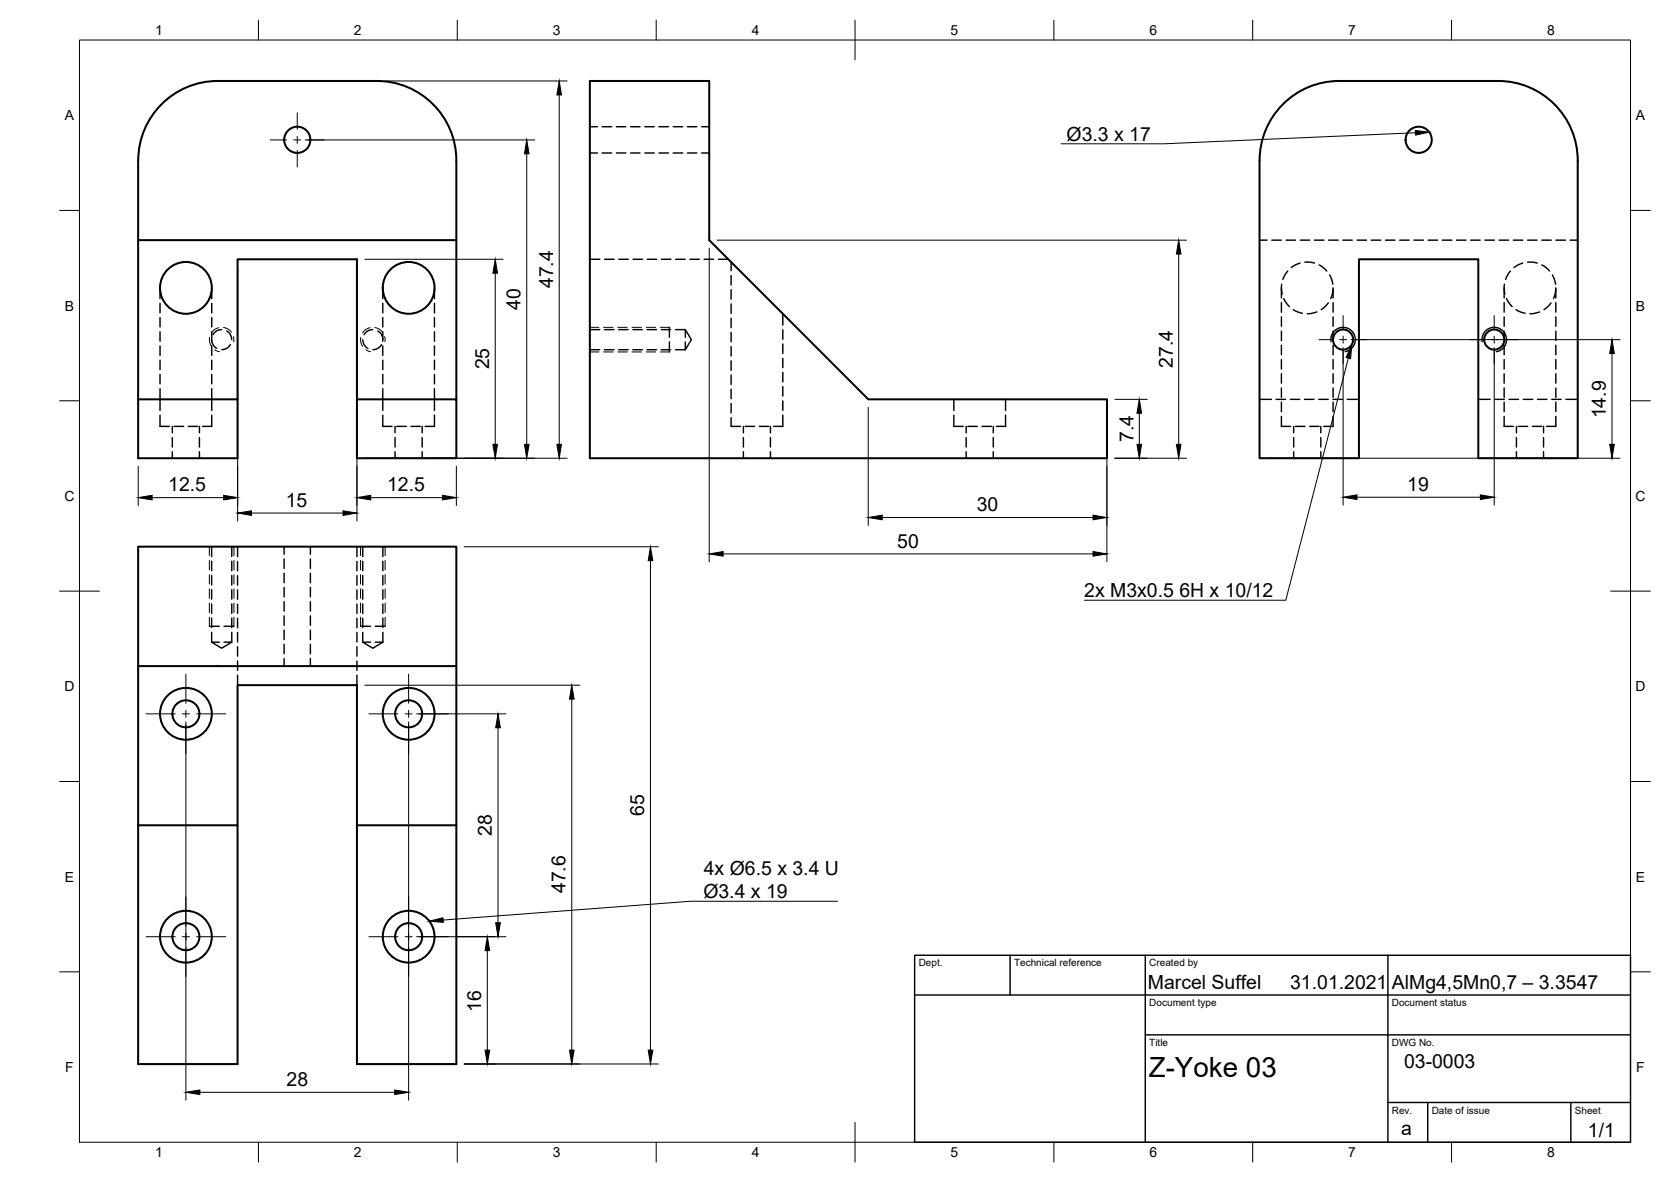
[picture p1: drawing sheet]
<svg xmlns="http://www.w3.org/2000/svg" width="420mm" height="297mm" viewBox="0 0 420 297" stroke-linecap="round" stroke-linejoin="round" font-family="sans-serif">
<!-- layer: Sichtbar -->
<g fill="none" stroke="#000" stroke-width=".51">
<path d="M40.6 26.2a19.9 19.9 0 0 1 14.1-5.9h40.1a20 20 0 0 1 19.9 20v20.1h-80l.1-20.1a19.9 19.9 0 0 1 5.8-14.1zM148.3 20.3h30v40.1l40 40h60v14.8h-130zM322.6 26.2a19.9 19.9 0 0 1 14.1-5.9h40a20 20 0 0 1 20 20.1v74.8h-25v-50h-30v50h-25v-74.9a19.9 19.9 0 0 1 5.9-14.1zM34.7 60.4v40M114.7 60.4v40M59.7 100.4h-25v14.8h25v-50h30v50h25v-14.8h-25M34.7 137.4h80v30h-80zM34.7 167.4v40M114.7 167.4v40h-25M59.7 207.4h-25v60h25v-95.2h30v95.2h25v-60"/>
<circle cx="74.8" cy="35.1" r="3.3"/>
<circle cx="356.7" cy="35.1" r="3.3"/>
<circle cx="46.7" cy="72.3" r="6.5"/>
<circle cx="102.8" cy="72.3" r="6.5"/>
<circle cx="337.7" cy="85.3" r="2.53"/>
<circle cx="375.7" cy="85.3" r="2.53"/>
<circle cx="46.7" cy="179.4" r="3.4"/>
<circle cx="46.7" cy="179.4" r="6.5"/>
<circle cx="102.8" cy="179.4" r="3.4"/>
<circle cx="102.8" cy="179.4" r="6.5"/>
<circle cx="46.7" cy="235.4" r="3.4"/>
<circle cx="46.7" cy="235.4" r="6.5"/>
<circle cx="102.8" cy="235.4" r="3.4"/>
<circle cx="102.8" cy="235.4" r="6.5"/>
</g>
<!-- layer: Verdeckt -->
<g fill="none" stroke="#000" stroke-width=".36">
<path d="M148.3 31.8h1.9M148.3 38.4h1.9M151.4 31.8h2.4M151.4 38.4h2.4M155 31.8h2.4M155 38.4h2.4M158.6 31.8h2.3M158.6 38.4h2.3M162.1 31.8h2.4M162.1 38.4h2.4M165.7 31.8h2.4M165.7 38.4h2.4"/>
<path d="M169.3 31.8h2.4M169.3 38.4h2.4M172.8 31.8h2.4M172.8 38.4h2.4M176.4 31.8h1.9M176.4 38.4h1.9M40.2 72.4v2.6M40.2 76.2v2.4M40.2 79.8v2.4M53.2 72.4v2.6M53.2 76.2v2.4M53.2 79.8v2.4"/>
<path d="M96.2 72.4v2.6M96.2 76.2v2.4M96.2 79.8v2.4M109.2 72.4v2.6M109.2 76.2v2.4M109.2 79.8v2.4M148.3 65.2h2.5M152 65.2h2.4M155.6 65.2h2.4M159.2 65.2h2.3M162.8 65.2h2.3M166.3 65.2h2.4"/>
<path d="M169.9 65.2h2.4M173.5 65.2h2.3M177 65.2h2.4M180.6 65.2h2.5M183.8 65.9v2.1M183.8 69.2v2.4M183.8 72.8v2.4M183.8 76.4v2.4M183.8 80v2.3M196.8 78.9v2.8M316.7 60.4h1.9M319.8 60.4h2.4"/>
<path d="M322.2 72.4v2.5M322.2 76.1v2.4M322.2 79.6v2.4M322.3 71.4l-.1 1.3 .2 1.2M322.8 75l1.4 2.1M323.4 60.4h2.3M323.8 68.1l-1.2 2.1M325.2 77.8l2.3 .9M326.9 66.1l-2.2 1.1M326.9 60.4h2.4M328.1 65.9l2.4 .2M330.5 60.4h2.4"/>
<path d="M331.1 78.4l-2.4 .5M331.7 66.6l1 .6 .9 .9M334 76.1l-1.8 1.7M334.1 60.4h2.4M334.3 69.1l.8 2.3M335.2 72.7l-.6 2.3M335.2 72.4v2.5M335.2 76.1v2.4M335.2 79.6v2.4M337.7 60.4h2.3M341.2 60.4h2.4M344.8 60.4h2.4"/>
<path d="M348.4 60.4h2.4M351.9 60.4h2.4M355.5 60.4h2.4M359.1 60.4h2.4M362.6 60.4h2.4M366.2 60.4h2.4M369.8 60.4h2.4M373.4 60.4h2.4M376.9 60.4h2.4M378.2 72.4v2.5M378.2 76.1v2.4M378.2 79.6v2.4"/>
<path d="M378.3 71.4l-.1 1.3 .2 1.2M378.8 75l1.4 2.1M379.8 68.1l-1.2 2.1M380.5 60.4h2.4M381.2 77.8l2.3 .9M382.9 66.1l-2.2 1.1M384.1 65.9l2.4 .2M384.1 60.4h2.4M387.1 78.4l-2.4 .5M387.7 60.4h2.3M387.7 66.6l1 .6 .9 .9M390 76.1l-1.8 1.7"/>
<path d="M390.3 69.1l.8 2.3M391.2 72.7l-.6 2.3M391.2 72.4v2.5M391.2 76.1v2.4M391.2 79.6v2.4M391.2 60.4h2.4M394.8 60.4h1.9M40.2 83.4v2.4M40.2 86.9v2.4M40.2 90.5v2.4M40.2 94.1v2.4M40.2 97.7v5.5"/>
<path d="M53.2 85.4l.3 1.1 1 1M53.2 83.4v2.4M53.2 86.9v2.4M53.2 90.5v2.4M53.2 94.1v2.4M53.2 97.7v5.5M55.7 82.8l-1.4 .4-.7 .9M57 83.2l.9 .9 .4 1.3M57.9 86.6l-1 1-1.1 .3M91.2 85.4l.3 1.1 1 1M93.7 82.8l-1.3 .4-.9 .9M95 83.2l.9 .9 .4 1.3"/>
<path d="M95.9 86.6l-1 1-1.2 .3M96.2 83.4v2.4M96.2 86.9v2.4M96.2 90.5v2.4M96.2 94.1v2.4M96.2 97.7v5.5M109.2 83.4v2.4M109.2 86.9v2.4M109.2 90.5v2.4M109.2 94.1v2.4M109.2 97.7v5.5M148.3 82.8h2.5"/>
<path d="M148.3 87.9h2.5M152 82.8h2.4M152 87.9h2.4M155.6 82.8h2.3M155.6 87.9h2.3M159.1 82.8h2.4M159.1 87.9h2.4M162.7 82.8h2.4M162.7 87.9h2.4M166.3 82.8h2.4M166.3 87.9h2.4M168.3 82.3v2.5"/>
<path d="M168.3 85.9v2.5M169.8 82.8h2.5M169.8 87.9h2.5M172.3 82.8v2M172.3 85.9v2M172.3 82.8l1.5 2.6-1.5 2.5M183.8 83.5v2.4M183.8 87.1v2.4M183.8 90.7v2.4M183.8 94.2v2.4M183.8 97.8v2.4M196.8 82.9v2.4"/>
<path d="M196.8 86.5v2.3M196.8 90v2.4M196.8 93.6v2.4M196.8 97.2v2.4M322.2 83.2v2.4M322.2 86.8v2.4M322.2 90.3v2.4M322.2 93.9v2.4M322.2 97.5v2.4M335.2 83.2v2.4M335.2 86.8v2.4M335.2 90.3v2.4"/>
<path d="M335.2 93.9v2.4M335.2 97.5v2.4M378.2 83.2v2.4M378.2 86.8v2.4M378.2 90.3v2.4M378.2 93.9v2.4M378.2 97.5v2.4M391.2 83.2v2.4M391.2 86.8v2.4M391.2 90.3v2.4M391.2 93.9v2.4M391.2 97.5v2.4"/>
<path d="M40.2 104.3v2.9h2.4M43.3 107.2v1.6M43.3 110v2.3M43.3 113.5v1.7M43.8 107.2h2.3M47.3 107.2h2.4M50.1 107.2v1.6M50.1 110v2.3M50.1 113.5v1.7M53.2 104.3v2.9h-2.3M96.2 104.3v2.9h2.4M99.3 107.2v1.6"/>
<path d="M99.3 110v2.3M99.3 113.5v1.7M99.8 107.2h2.4M103.3 107.2h2.4M106.2 107.2v1.6M106.2 110v2.3M106.2 113.5v1.7M109.2 104.3v2.9h-2.3M183.8 105v2.2h2.4M183.8 101.4v2.4M186.9 107.2v1.6M186.9 110v2.3"/>
<path d="M186.9 113.5v1.7M187.3 107.2h2.4M190.9 107.2h2.4M193.7 107.2v1.6M193.7 110v2.3M193.7 113.5v1.7M196.8 104.3v2.9h-2.3M196.8 100.7v2.4M239.8 104.3v2.9h2.4M239.8 100.4v2.8M242.9 107.2v1.6M242.9 110v2.3"/>
<path d="M242.9 113.5v1.7M243.4 107.2h2.3M246.9 107.2h2.4M249.7 107.2v1.6M249.7 110v2.3M249.7 113.5v1.7M252.8 104.3v2.9h-2.3M252.8 100.4v2.8M316.7 100.4h3M320.9 100.4h2.3M322.2 104.6v2.6h2.3M322.2 101.1v2.3"/>
<path d="M324.4 100.4h2.4M325.3 107.2v1.6M325.3 110v2.3M325.3 113.5v1.7M325.7 107.2h2.4M328 100.4h2.4M329.3 107.2h2.4M331.6 100.4h2.4M332.1 107.2v1.6M332.1 110v2.3M332.1 113.5v1.7M335.2 100.4h2.3"/>
<path d="M335.2 104.6v2.6h-2.3M335.2 101.1v2.3M338.7 100.4h3M371.7 100.4h3M375.9 100.4h2.3M378.2 104.6v2.6h2.3M378.2 101.1v2.3M379.4 100.4h2.4M381.3 107.2v1.6M381.3 110v2.3M381.3 113.5v1.7M381.7 107.2h2.4"/>
<path d="M383 100.4h2.4M385.3 107.2h2.4M386.6 100.4h2.4M388.1 107.2v1.6M388.1 110v2.3M388.1 113.5v1.7M390.2 100.4h2.3M391.2 104.6v2.6h-2.3M391.2 101.1v2.3M393.7 100.4h3M53.2 137.4v2.5M58.3 137.4v2.5"/>
<path d="M59.7 137.4v2.5M71.4 137.4v1.9M78 137.4v1.9M89.7 137.4v2.5M91.2 137.4v2.5M96.3 137.4v2.5M52.6 157.4h2.5M53.2 141v2.4M53.2 144.6v2.4M53.2 148.2v2.4M53.2 151.8v2.3M53.2 155.3v2.4"/>
<path d="M53.2 158.9v2.5M56.3 157.4h2.5M58.3 141v2.4M58.3 144.6v2.4M58.3 148.2v2.4M58.3 151.8v2.3M58.3 155.3v2.4M58.3 158.9v2.5M59.7 141.1v2.4M59.7 144.7v2.4M59.7 148.2v2.4M59.7 151.8v2.4"/>
<path d="M59.7 155.4v2.4M59.7 158.9v2.4M71.4 140.5v2.4M71.4 144v2.4M71.4 147.6v2.4M71.4 151.2v2.4M71.4 154.8v2.3M71.4 158.3v2.4M78 140.5v2.4M78 144v2.4M78 147.6v2.4M78 151.2v2.4"/>
<path d="M78 154.8v2.3M78 158.3v2.4M89.7 141.1v2.4M89.7 144.7v2.4M89.7 148.2v2.4M89.7 151.8v2.4M89.7 155.4v2.4M89.7 158.9v2.4M90.7 157.4h2.5M91.2 141v2.4M91.2 144.6v2.4M91.2 148.2v2.4"/>
<path d="M91.2 151.8v2.3M91.2 155.3v2.4M91.2 158.9v2.5M94.3 157.4h2.5M96.3 141v2.4M96.3 144.6v2.4M96.3 148.2v2.4M96.3 151.8v2.3M96.3 155.3v2.4M96.3 158.9v2.5M53.2 161.4h1.9M53.2 161.4l2.5 1.5 2.6-1.5"/>
<path d="M56.3 161.4h2M59.7 162.5v2.4M59.7 166.1v2.4M59.7 169.7v2.5M71.4 161.9v2.4M71.4 165.5v1.9M78 161.9v2.4M78 165.5v1.9M89.7 162.5v2.4M89.7 166.1v2.4M89.7 169.7v2.5M91.2 161.4h2"/>
<path d="M91.2 161.4l2.5 1.5 2.6-1.5M94.3 161.4h2"/>
</g>
<!-- layer: Verdeckt schmal -->
<g fill="none" stroke="#000" stroke-width=".25">
<path d="M52.7 84.8v1.3l.5 1M54 87.9l1.2 .5M55 82.3l-1.2 .7-.7 .7M56.2 82.3l1.3 .5 .7 .7M58.7 84.6l.1 1.3M90.7 84.8l.1 1.3 .4 1M92 87.9l1.2 .5M93 82.3l-.8 .4-1.1 1M94.2 82.3l1.3 .5 .7 .7M96.7 84.6l.1 1.3M148.3 82.3h2.3M148.3 88.4h2.3"/>
<path d="M151.8 82.3h2.4M151.8 88.4h2.4M155.3 82.3h2.4M155.3 88.4h2.4M158.9 82.3h2.4M158.9 88.4h2.4M162.5 82.3h2.4M162.5 88.4h2.4M166.1 82.3h2.2M166.1 88.4h2.2M52.6 137.4v2.2M58.8 137.4v2.2"/>
<path d="M90.7 137.4v2.2M96.8 137.4v2.2M52.6 140.8v2.4M52.6 144.4v2.4M52.6 148v2.4M52.6 151.6v2.3M52.6 155.1v2.3M58.8 140.8v2.4M58.8 144.4v2.4M58.8 148v2.4M58.8 151.6v2.3M58.8 155.1v2.3"/>
<path d="M90.7 140.8v2.4M90.7 144.4v2.4M90.7 148v2.4M90.7 151.6v2.3M90.7 155.1v2.3M96.8 140.8v2.4M96.8 144.4v2.4M96.8 148v2.4M96.8 151.6v2.3M96.8 155.1v2.3"/>
</g>
<!-- layer: Sichtbar schmal -->
<path d="M334.7 85.9a3.1 3.1 0 0 1 2.5-3.6 3.1 3.1 0 0 1 3.5 2.5 3.1 3.1 0 0 1-2.5 3.6M372.7 85.9a3.1 3.1 0 0 1 2.5-3.6 3.1 3.1 0 0 1 3.6 2.5 3.1 3.1 0 0 1-2.5 3.6" fill="none" stroke="#000" stroke-width=".36"/>
<!-- layer: Border -->
<g fill="none" stroke="#000" stroke-width=".25">
<path d="M20 10.1h390v276.9h-390zM65 5.1v5M115 5.1v5M165 5.1v5M215 5.1v10M265 5.1v5M315 5.1v5M365 5.1v5M15 52.9h5M410 52.9h5M15 100.7h5M410 100.7h5"/>
<path d="M15 148.6h10M405 148.6h10M15 196.4h5M410 196.4h5M15 244.2h5M410 244.2h5M65 287v5M115 287v5M165 287v5M215 282.1v9.9M265 287v5M315 287v5"/>
<path d="M365 287v5"/>
</g>
<!-- layer: Center Lines -->
<g fill="none" stroke="#000" stroke-width=".25">
<path d="M67.9 35.2h4.2M73.9 35.2h1.7M74.7 28.3v4.2M74.7 34.3v1.8M74.7 37.8v4.2M77.4 35.2h4.1M337.7 79.3v3.4M375.7 79.3v3.4M331.7 85.4h3.3M336.8 85.4h1.8M337.7 84.5v1.7M337.7 88v3.4"/>
<path d="M340.4 85.4h3.3M369.7 85.4h3.3M374.8 85.4h1.8M375.7 84.5v1.7M375.7 88v3.4M378.4 85.4h3.3M36.7 179.4h7.4M45.8 179.4h1.8M46.7 169.4v7.3M46.7 178.5v1.8M49.4 179.4h7.3M92.8 179.4h7.3"/>
<path d="M101.9 179.4h1.7M102.7 169.4v7.3M102.7 178.5v1.8M105.4 179.4h7.3M46.7 182.1v7.3M102.7 182.1v7.3M36.7 235.4h7.4M45.8 235.4h1.8M46.7 225.4v7.3M46.7 234.5v1.8M46.7 238.1v7.3M49.4 235.4h7.3"/>
<path d="M92.8 235.4h7.3M101.9 235.4h1.7M102.7 225.4v7.3M102.7 234.5v1.8M102.7 238.1v7.3M105.4 235.4h7.3"/>
</g>
<!-- layer: Dimensions -->
<g fill="none" stroke="#000" stroke-width=".25">
<path d="M76.8 35.2h57.7M96.8 20.3h45.8M132.4 38.7v73M140.6 23.9v87.8M59.8 67.1v63.8M89.7 67.1v63.8M91.7 65.2h34.8M124.5 68.7v43M178.3 62.4v78.8M180.3 60.4h118.1M296.4 63.8v47.9M337.7 87.4v39.5"/>
<path d="M339.7 85.4h67.6M375.7 87.4v39.5M405.3 88.8v22.9M34.8 117.1v9.9M91.7 115.2h50.9M114.7 117.1v9.9M218.3 102.3v29.7M278.3 102.3v38.9M280.3 115.2h18.1M280.3 100.4h8.2M286.5 103.9v7.8M318.7 115.2h88.6"/>
<path d="M38.2 125.1h18M63.2 128.9h23.1M93.2 125.1h18.1M116.7 137.4h48.9M181.8 139.2h93M221.8 130.1h53M341.2 125h31M163.6 140.9v123M91.7 172.2h54.1M104.8 179.4h22.4M143.8 175.7v88.2M46.7 181.4v95.1"/>
<path d="M102.7 181.4v95.1M125.2 182.9v49M104.8 235.4h22.4M122.5 238.9v25M50.2 274.5h49.1M116.7 267.4h48.9"/>
</g>
<g fill="#000" stroke="#000" stroke-width=".25">
<path d="M132.4 35.2l.6 3.5h-1.1zM140.6 20.3l.6 3.6h-1.2zM124.5 65.2l.6 3.5h-1.2zM296.4 60.4l.5 3.4h-1.1zM405.3 85.4l.6 3.4h-1.2zM123.9 111.7h1.2l-.6 3.5zM131.9 111.7h1.1l-.6 3.5zM140 111.7h1.2l-.6 3.5zM285.9 111.7h1.1l-.5 3.5zM286.5 100.4l.5 3.5h-1.1zM295.8 111.7h1.1l-.5 3.5zM404.7 111.7h1.2l-.6 3.5z"/>
<path d="M34.8 125.1l3.4-.6v1.1zM56.2 124.5l3.6 .6-3.6 .5zM59.8 128.9l3.4-.5v1.1zM86.3 128.4l3.4 .5-3.4 .6zM89.7 125.1l3.5-.6v1.1zM111.3 124.5l3.4 .6-3.4 .5zM178.3 139.2l3.5-.6v1.2zM218.3 130.1l3.5-.6v1.1zM274.8 138.6l3.5 .6-3.5 .6zM274.8 129.5l3.5 .6-3.5 .5zM337.7 125l3.5-.6v1.1zM372.2 124.4l3.5 .6-3.5 .5z"/>
<path d="M163.6 137.4l.5 3.5h-1.1zM143.8 172.2l.6 3.5h-1.2zM125.2 179.4l.6 3.5h-1.2zM122.5 235.4l.6 3.5h-1.1zM124.6 231.9h1.2l-.6 3.5zM46.7 274.5l3.5-.6v1.2zM99.3 273.9l3.4 .6-3.4 .6zM122 263.9h1.1l-.6 3.5zM143.2 263.9h1.2l-.6 3.5zM163 263.9h1.1l-.5 3.5z"/>
</g>
<!-- layer: Annotations -->
<path d="M355.9 32.8l3.5 .4-3.5 .8zM339.9 86.6l-.3 3.6-1.1-.3zM107.9 231.5l3.5-.9 .1 1.2z" fill="#000" stroke="#000" stroke-width=".25"/>
<path d="M355.9 33.4l-63.2 2.7h-25.9M339 90l-15.7 60.8h-50.7M210.6 226.5h-37.1l-62.1 4.7" fill="none" stroke="#000" stroke-width=".25"/>
<!-- layer: TitleBlock -->
<path d="M230 240.1h180v46.9h-180zM230 250h180M254 240.1v9.9M288 240.1v46.9M349 240.1v46.9M288 260.1h122M349 277.1h61M359 277.1v9.9M395 277.1v9.9" fill="none" stroke="#000" stroke-width=".36"/>
<text font-size="7" x="288.8" y="270.6">Z-Yoke 03</text>
<g font-size="4.9">
<text x="268.2" y="35.4">Ø3.3 x 17</text>
<text x="130.9" y="77.8" transform="rotate(-90 130.9 77.8)">40</text>
<text x="139.1" y="72.4" transform="rotate(-90 139.1 72.4)">47.4</text>
<text x="123" y="92.8" transform="rotate(-90 123 92.8)">25</text>
<text x="294.9" y="92.5" transform="rotate(-90 294.9 92.5)">27.4</text>
<text x="403.8" y="105.2" transform="rotate(-90 403.8 105.2)">14.9</text>
<text x="285" y="111.2" transform="rotate(-90 285 111.2)">7.4</text>
<text x="42.3" y="123.5">12.5</text>
<text x="97.3" y="123.5">12.5</text>
<text x="353.8" y="123.4">19</text>
<text x="71.9" y="127.4">15</text>
<text x="245.6" y="128.5">30</text>
<text x="225.6" y="137.6">50</text>
<text x="272.6" y="150.1">2x M3x0.5</text>
<text x="296.5" y="150.1">6H x 10/12</text>
<text x="162" y="205.1" transform="rotate(-90 162 205.1)">65</text>
<text x="123.7" y="210.1" transform="rotate(-90 123.7 210.1)">28</text>
<text x="177" y="219.8">4x Ø6.5 x 3.4 U</text>
<text x="142.2" y="224.5" transform="rotate(-90 142.2 224.5)">47.6</text>
<text x="176.8" y="225.8">Ø3.4 x 19</text>
<text x="288.6" y="248.6">Marcel Suffel</text>
<text x="324.4" y="248.6">31.01.2021</text>
<text x="350" y="248.6">AlMg4,5Mn0,7 – 3.3547</text>
<text x="121" y="254.3" transform="rotate(-90 121 254.3)">16</text>
<text x="353" y="268.4">03-0003</text>
<text x="72.1" y="272.9">28</text>
<text x="352.3" y="285.3">a</text>
<text x="399.3" y="285.8">1/1</text>
</g>
<g font-size="3.5">
<text x="39" y="8.8">1</text>
<text x="89" y="8.8">2</text>
<text x="139" y="8.8">3</text>
<text x="189" y="8.8">4</text>
<text x="239" y="8.8">5</text>
<text x="289" y="8.8">6</text>
<text x="339" y="8.8">7</text>
<text x="389" y="8.8">8</text>
<text x="16.3" y="30.2">A</text>
<text x="411.3" y="30.2">A</text>
<text x="16.3" y="78">B</text>
<text x="411.3" y="78">B</text>
<text x="16.2" y="125.9">C</text>
<text x="411.2" y="125.9">C</text>
<text x="16.2" y="173.7">D</text>
<text x="411.2" y="173.7">D</text>
<text x="16.3" y="221.6">E</text>
<text x="411.3" y="221.6">E</text>
<text x="16.4" y="269.4">F</text>
<text x="411.4" y="269.4">F</text>
<text x="39" y="290.8">1</text>
<text x="89" y="290.8">2</text>
<text x="139" y="290.8">3</text>
<text x="189" y="290.8">4</text>
<text x="239" y="290.8">5</text>
<text x="289" y="290.8">6</text>
<text x="339" y="290.8">7</text>
<text x="389" y="290.8">8</text>
</g>
<g font-size="2.5">
<text x="231" y="242.9">Dept.</text>
<text x="255" y="242.9">Technical reference</text>
<text x="289" y="242.9">Created by</text>
<text x="289" y="252.8">Document type</text>
<text x="350" y="252.8">Document status</text>
<text x="289" y="262.9">Title</text>
<text x="350" y="262.9">DWG No.</text>
<text x="350" y="279.9">Rev.</text>
<text x="360" y="279.9">Date of issue</text>
<text x="396" y="279.9">Sheet</text>
</g>
</svg>
